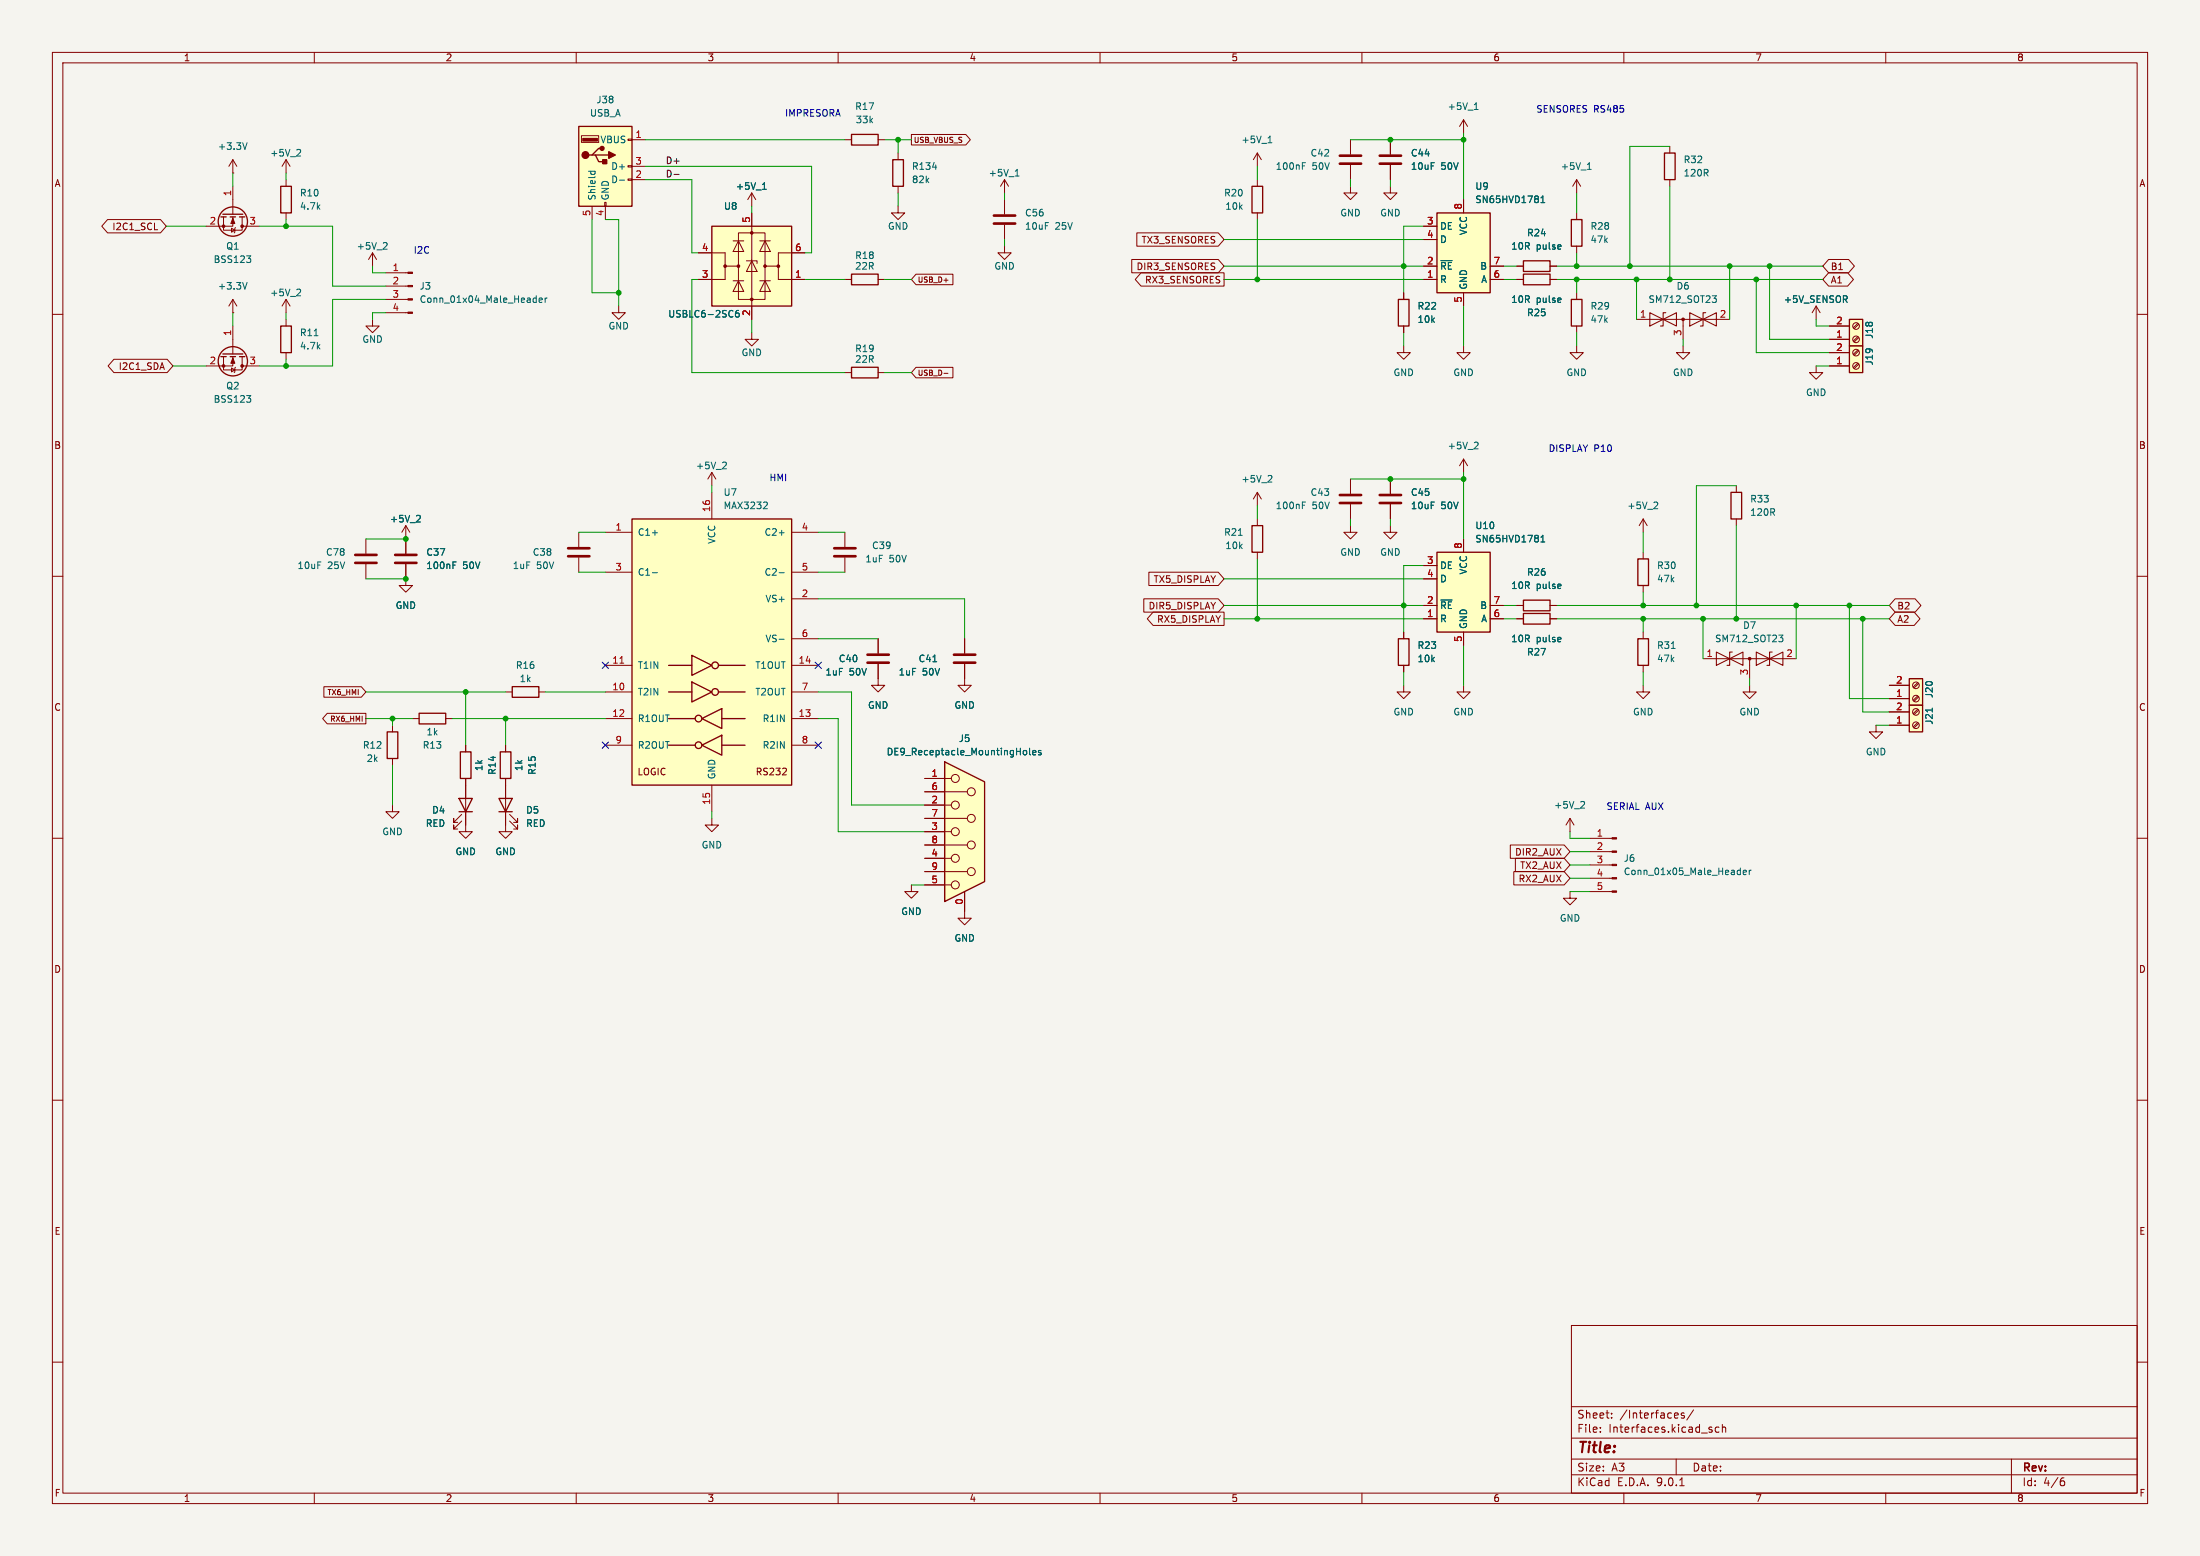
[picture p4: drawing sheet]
<svg xmlns="http://www.w3.org/2000/svg" width="420mm" height="297mm" viewBox="0 0 420 297" stroke-linecap="round" stroke-linejoin="round" font-family="sans-serif">
<path d="M0 0h420v297h-420z" fill="#f5f4ef" stroke="#f5f4ef" stroke-width=".19"/>
<g fill="none" stroke="#840000" stroke-width=".19">
<path d="M10 10h400v277h-400zM12 12h396v273h-396zM60 10v2M110 10v2M160 10v2M210 10v2M260 10v2M310 10v2M360 10v2M268 55.9v1.3M10 60h2M268 62.2v1.3"/>
<path d="M279.4 66v1.3h1.3l-1.3 1.3-1.3-1.3h1.3M408 60h2M10 110h2M408 110h2M10 160h2M408 160h2M10 210h2M408 210h2M300 253h108v32h-108zM10 260h2M300 278.5h108M300 274.5h108"/>
<path d="M300 268.5h108M305.5 273.2v.2M305.5 272.5v.1M307.7 270.5v.2M307.7 269.8v.1M320 278.5v3M320.3 269.8l.1 .2-.7 .2M321.5 269.8l-.3-.1-.3 .2 .1 .2 .5 .2v.3h-.6M323.3 269.1l-1.3 1.9M326.7 272.9l.2 .2-.2 .3M326.7 272.4l.1 .1M328.2 272.5l-.5-.1-.3 .3 .2 .6h.6"/>
<path d="M328.8 272.5l.2-.1 .4 .1v.9M328.8 271.9v1.5M384 278.5v6.5M408 260h2M60 285v2M110 285v2M160 285v2M210 285v2M260 285v2M300 281.5h108M310 285v2M320.7 283.6h.8"/>
<path d="M360 285v2M393.6 282.7h.4l.2 .2-.1 .5-.5 .2M394 282.1l-.4 .1"/>
</g>
<path d="M267 57.2h2v5h-2z" fill="none" stroke="#840000" stroke-width=".25"/>
<path d="M274.3 40.6h10.2v15.3h-10.2z" fill="#ffffc2"/>
<path d="M274.3 40.6h10.2v15.3h-10.2zM162.6 70.1h5v2h-5zM95.2 152.4h2.6l-1.3 2.5zM95.2 154.9h2.6M95.5 143.5h2v5.1h-2z" fill="none" stroke="#840000" stroke-width=".25"/>
<g fill="none" stroke="#840000" stroke-width=".19">
<path d="M279.4 38.1v2.5M118.1 58.4v1.3h1.3l-1.3 1.3-1.3-1.3h1.3M271.8 43.2h2.5M271.8 45.7h2.5M271.8 50.8h2.5M271.8 53.3h2.5M279.4 55.9v2.5M284.5 50.8h2.5M284.5 53.3h2.5M346.7 58.4l-.8 1.3M346.7 58.4l.8 1.3M346.7 58.4v2.6"/>
<path d="M143.5 63.5v1.3h1.3l-1.3 1.2-1.3-1.2h1.3M161.3 71.1h1.3M167.6 71.1h1.3M135.9 90.2l-.8 1.2M135.9 90.2l.8 1.2M135.9 90.2v2.5M69.8 102.9v2.8M69.8 107.7v2.8M325.1 125.7h17.8M334 125.7v3.8M96.5 142.2v1.3M96.5 148.6v8.9"/>
<path d="M97.3 156.7l1.5 1.5v-.7v.7h-.8M97.3 155.4l1.5 1.6v-.8v.8h-.8M135.9 156.2v1.3h1.3l-1.3 1.3-1.3-1.3h1.3"/>
</g>
<path d="M294.2 38.7h.7M294.2 37.8l.3-.4v1.3M275.1 49.8h2.1M138.4 88.2l.3 .3-.1 .3-.7 .7h.8M339.6 121.2h.8l-.5 .5 .4 .1 .1 .5-.3 .2h-.3" fill="none" stroke="#006464" stroke-width=".19"/>
<path d="M67.8 105.9h4.1M67.8 107.4h4.1" fill="none" stroke="#840000" stroke-width=".51"/>
<path d="M327.7 124.5v2.5l5-2.5v2.5zM330.7 124.5h-.5v2.5h-.5M335.3 124.5l5.1 2.5v-2.5l-5.1 2.5zM338.3 124.5h-.5v2.5h-.5" fill="none" stroke="#840000" stroke-width=".2"/>
<circle cx="334" cy="125.7" r=".25" fill="#840000" stroke="#840000" stroke-width=".19"/>
<path d="M120.6 99.1h30.5v50.8h-30.5z" fill="#ffffc2"/>
<g fill="none" stroke="#840000" stroke-width=".25">
<path d="M239 35.6h2v5h-2zM317.8 29.2h2v5.1h-2zM42.2 41.4h1M42.5 40.9h3.9M43.9 41.4h1.1M45.7 41.4h1M42.2 68.1h1M42.5 67.6h3.9M43.9 68.1h1.1M45.7 68.1h1M120.6 99.1h30.5v50.8h-30.5zM330.5 94h2v5.1h-2z"/>
<path d="M127.6 127h4.5M127.6 132.1h4.5M127.6 137.2h5.1M132.1 125.1l3.8 1.9-3.8 1.9zM132.1 130.2l3.8 1.9-3.8 1.9zM134 137.2l3.8-1.9v3.8zM137.2 127h5M137.2 132.1h5M137.8 137.2h4.4M127.6 142.2h5.1M134 142.2l3.8-1.9v3.8zM137.8 142.2h4.4"/>
<circle cx="44.4" cy="42.3" r="2.79"/>
<circle cx="44.4" cy="69" r="2.79"/>
<circle cx="133.3" cy="137.2" r=".63"/>
<circle cx="136.5" cy="127" r=".63"/>
<circle cx="136.5" cy="132.1" r=".63"/>
<circle cx="133.3" cy="142.2" r=".63"/>
</g>
<g fill="none" stroke="#840000" stroke-width=".19">
<path d="M44.4 35.6v5.3M240 29.2l-.7 1.3M240 29.2l.8 1.3M240 29.2v2.6M240 34.3v1.3M257.8 35.6v1.2h1.3l-1.3 1.3-1.3-1.3h1.3M257.8 26.7v2.8M257.8 31.5v2.8M265.4 35.6v1.2h1.3l-1.3 1.3-1.2-1.3h1.2M318.8 27.9v1.3M318.8 34.3v1.3M42.7 41.4v2.5h3.5v-2.5"/>
<path d="M44.2 43.6l.6 .3-.6 .4zM44.4 41.4v1.8h-5M45 43.4l-.3 1.1M46.2 43.2h3.3M73.7 52.1h4.2M73.7 54.6h4.2M73.7 57.2h4.2M73.7 59.7h4.2M240 40.6v1.3M42.7 68.1v2.5h3.5v-2.5M44.2 70.2l.6 .4-.6 .4zM44.4 68.1v1.8h-5"/>
<path d="M44.4 62.2v5.4M45 70.1l-.3 1M46.2 69.9h3.3M135.9 94v5.1M331.5 92.7v1.3M331.5 99.1v1.2M115.6 101.6h5M115.6 109.2h5M151.1 101.6h5.1M151.1 109.2h5.1M151.1 114.3h5.1M115.6 127h5"/>
<path d="M115.6 132.1h5M115.6 137.2h5M151.1 127h5.1M151.1 132.1h5.1M151.1 137.2h5.1M151.1 121.9h5.1M167.6 129.5v1.3h1.3l-1.3 1.3-1.2-1.3h1.2M184.1 126.7v4.1h1.3l-1.3 1.3-1.2-1.3h1.2M184.1 121.9v2.8M115.6 142.2h5M135.9 149.9v5M149.3 147.9h.8"/>
<path d="M150.1 146.8v.4M151.1 142.2h5.1M174 168.9v1.3h1.3l-1.3 1.3-1.3-1.3h1.3"/>
</g>
<g fill="none" stroke="#006464" stroke-width=".19">
<path d="M242.1 27.2h.7M242.3 26.2l.1-.2v1.2M248.6 31.7h.5M248.6 31.1h.6M47.1 48.8h.8l-.5 .5M47.6 49.3l.3 .3v.3l-.3 .2M102.3 56.9h.1M102.4 56.5v1.2M102.4 57.7h-.1M102.9 57.3l.6-.1v-.3h-.4l-.2 .2 .1 .6h.5M104.1 56.9v.8M104.4 56.9l-.3 .2"/>
<path d="M47.1 75.5h.8l-.5 .5M47.6 76l.3 .2v.3l-.3 .3M146.2 95.8l.3 .3-.1 .3-.7 .7h.8M124.5 101.7h1M124.5 109.3h1M148.7 101.7h1M148.7 109.3h1M148.7 122h1M178.1 126.3h.7"/>
</g>
<path d="M118.4 126.6h.7" fill="none" stroke="#a90000" stroke-width=".19"/>
<g fill="#840000" stroke="#840000" stroke-width=".19">
<path d="M44.4 68.3l.4 1h-.7z"/>
<path d="M44.4 41.7l.4 1h-.7z"/>
<path d="M77.9 51.9h.8v.3h-.8z"/>
<path d="M77.9 54.5h.8v.2h-.8z"/>
<path d="M77.9 57h.8v.3h-.8z"/>
<path d="M77.9 59.6h.8v.2h-.8z"/>
<circle cx="46.2" cy="69.8" r=".25"/>
<circle cx="42.7" cy="69.8" r=".25"/>
<circle cx="46.2" cy="43.2" r=".25"/>
<circle cx="42.7" cy="43.2" r=".25"/>
</g>
<path d="M255.8 29.7h4M255.8 31.2h4M182.1 125h4.1M182.1 126.5h4.1" fill="none" stroke="#840000" stroke-width=".51"/>
<path d="M180.3 145.4l7.7 3.8v19.1l-7.7 3.8z" fill="#ffffc2"/>
<path d="M300 41.9h2v5.1h-2zM312.7 106.7h2v5.1h-2zM312.7 121.9h2v5.1h-2zM87.9 143.5h2v5.1h-2zM180.3 145.4l7.7 3.8v19.1l-7.7 3.8z" fill="none" stroke="#840000" stroke-width=".25"/>
<g fill="none" stroke="#840000" stroke-width=".19">
<path d="M44.4 33h.1M44.4 30.5l-.7 1.3M44.4 30.5l.8 1.3M44.4 30.5v2.5M301 34.3l-.8 1.3M301 34.3l.8 1.3M301 34.3v2.5M71.1 48.3l-.7 1.2M71.1 48.3l.8 1.2M71.1 48.3v2.5M301 40.6v1.3M301 47v1.3"/>
<path d="M71.1 61v1.2h1.3l-1.3 1.3-1.3-1.3h1.3M279.4 87.6l-.8 1.3M279.4 87.6l.8 1.3M279.4 87.6v2.6M313.7 99.1v2.5M313.7 99.1l-.8 1.2M313.7 99.1l.8 1.2M161.3 101.6v2.8M161.3 106.4v2.8M313.7 105.4v1.3M313.7 111.8v1.2M167.6 121.9v2.8"/>
<path d="M167.6 126.7v2.8M313.7 130.8v1.3h1.3l-1.3 1.3-1.3-1.3h1.3M313.7 120.7v1.2M313.7 127v1.3M358.1 138.4v1.3h1.3l-1.3 1.3-1.2-1.3h1.2M74.9 153.7v1.2h1.3l-1.3 1.3-1.2-1.3h1.2M88.9 157.5v1.3h1.3l-1.3 1.2-1.3-1.2h1.3M88.9 142.2v1.3M88.9 148.6v1.3M96.5 157.5v1.3h1.3l-1.3 1.2-1.3-1.2h1.3M176.5 148.6h5.1M176.5 151.1h8.2"/>
<path d="M176.5 153.7h5.1M176.5 156.2h8.2M176.5 158.8h5.1M176.5 161.3h8.2M176.5 163.8h5.1M176.5 166.4h8.2M176.5 168.9h5.1M184.1 170.2v5.1h1.3l-1.3 1.2-1.2-1.2h1.2"/>
<circle cx="182.4" cy="158.7" r=".76"/>
<circle cx="182.4" cy="148.6" r=".76"/>
<circle cx="182.4" cy="153.7" r=".76"/>
<circle cx="185.4" cy="156.2" r=".76"/>
<circle cx="185.4" cy="151.1" r=".76"/>
<circle cx="182.4" cy="163.8" r=".76"/>
<circle cx="182.4" cy="168.9" r=".76"/>
<circle cx="185.4" cy="166.4" r=".76"/>
<circle cx="185.4" cy="161.3" r=".76"/>
</g>
<path d="M47.2 27.2l-.5 1.3M303 32.3h.8M303.3 31.2l.1-.1v1.2M73.7 46.3l.2 .2-.1 .3-.7 .8h.8M281.9 84.4l.3 .2-.1 .3-.7 .8h.8M316.2 95.8l.3 .3-.1 .3-.7 .7h.8M319.1 123.8h.7M195.8 143.2l.2 .3v.3l-.2 .3M196.5 142.8v1.1l.2 .2M197.2 143.7l.6-.2-.1-.2-.4-.1-.1 .2v.6h.5M198.7 143.3l-.3-.1-.2 .2 .1 .2 .4 .1v.3h-.5" fill="none" stroke="#006464" stroke-width=".19"/>
<path d="M159.3 104.6h4M159.3 106.2h4M165.6 125h4.1M165.6 126.5h4.1" fill="none" stroke="#840000" stroke-width=".51"/>
<path d="M364.5 129.5h2.5v5.1h-2.5z" fill="#ffffc2"/>
<path d="M364.5 129.5h2.5v5.1h-2.5z" fill="none" stroke="#840000" stroke-width=".25"/>
<g fill="none" stroke="#840000" stroke-width=".19">
<path d="M360.7 133.4h3.8M360.7 130.8h3.8M366.1 132.8l-.9 .9M366.1 130.3l-.9 .8M366.3 133l-.9 .9M366.3 130.5l-.9 .8"/>
<circle cx="365.8" cy="130.8" r=".63"/>
<circle cx="365.8" cy="133.3" r=".63"/>
</g>
<path d="M364.5 134.6h2.5v5.1h-2.5z" fill="#ffffc2"/>
<path d="M53.6 35.6h2v5h-2zM290.8 49.8h5.1v2h-5.1zM290.8 52.3h5.1v2.1h-5.1zM53.6 62.2h2v5.1h-2zM364.5 134.6h2.5v5.1h-2.5z" fill="none" stroke="#840000" stroke-width=".25"/>
<g fill="none" stroke="#840000" stroke-width=".19">
<path d="M54.6 30.5l-.8 1.3M54.6 30.5l.8 1.3M54.6 30.5v2.5M54.6 34.3v1.3M265.4 26.7v2.8M265.4 31.5v2.8M279.4 22.9l-.8 1.2M279.4 22.9l.8 1.2M279.4 22.9v2.5M44.4 59.7h.1M44.4 57.2l-.7 1.2M44.4 57.2l.8 1.2"/>
<path d="M44.4 57.2v2.5M54.6 40.6v1.3M54.6 57.2v2.5M54.6 57.2l-.8 1.2M54.6 57.2l.8 1.2M289.6 50.8h1.2M289.6 53.3h1.2M295.9 50.8h1.3M295.9 53.3h1.3M54.6 61v1.2M54.6 67.3v1.3M268 66v1.3h1.2l-1.2 1.3-1.3-1.3h1.3"/>
<path d="M312.4 61h17.8M321.3 66v1.3h1.3l-1.3 1.3-1.3-1.3h1.3M321.3 61v3.8M77.5 100.3l-.8 1.3M77.5 100.3l.7 1.3M77.5 100.3v2.6M334 130.8v1.3h1.3l-1.3 1.3-1.3-1.3h1.3M360.7 138.4h3.8M360.7 135.9h3.8M366.1 137.9l-.9 .9M366.1 135.4l-.9 .8M366.3 138.1l-.9 .8"/>
<path d="M366.3 135.6l-.9 .8M303.5 160h4.2M303.5 162.6h4.2M303.5 165.1h4.2M303.5 167.6h4.2M303.5 170.2h4.2"/>
<circle cx="365.8" cy="138.4" r=".63"/>
<circle cx="365.8" cy="135.9" r=".63"/>
</g>
<g fill="none" stroke="#006464" stroke-width=".19">
<path d="M281.7 19.8l.1-.2v1.3M57.1 28.5l.3 .3-.1 .3-.7 .7h.8M281.5 20.9h.7M47.2 53.9l-.5 1.3M57.1 55.2l.3 .2-.1 .3-.7 .8h.8M326.9 56.5h.8l-.5 .4 .4 .2 .1 .4-.3 .2h-.3M60 64.1h.7M80 98.4l.3 .2-.1 .3-.7 .7h.8M368.9 135.2v.7M332.1 166.1l.1 .1M332.2 165.7v1.2M332.2 166.9h-.1"/>
<path d="M332.8 166.5l.6-.1-.1-.2-.3-.1-.2 .2 .1 .6h.4M333.9 166.1v.8M334.3 166.1l-.4 .2"/>
</g>
<g fill="#840000" stroke="#840000" stroke-width=".19">
<path d="M307.7 159.9h.9v.2h-.9z"/>
<path d="M307.7 162.4h.9v.3h-.9z"/>
<path d="M307.7 165h.9v.2h-.9z"/>
<path d="M307.7 167.5h.9v.3h-.9z"/>
<path d="M307.7 170.1h.9v.2h-.9z"/>
<circle cx="321.3" cy="61" r=".25"/>
</g>
<path d="M263.4 29.7h4.1M263.4 31.2h4.1" fill="none" stroke="#840000" stroke-width=".51"/>
<path d="M315 59.7v2.5l5-2.5v2.5zM318 59.7h-.5v2.5h-.5M322.6 59.7l5.1 2.5v-2.5l-5.1 2.5zM325.6 59.7h-.5v2.5h-.5" fill="none" stroke="#840000" stroke-width=".2"/>
<path d="M353.1 61h2.5v5h-2.5z" fill="#ffffc2"/>
<path d="M353.1 61h2.5v5h-2.5z" fill="none" stroke="#840000" stroke-width=".25"/>
<g fill="none" stroke="#840000" stroke-width=".19">
<path d="M349.2 64.8h3.9M349.2 62.2h3.9M354.7 64.3l-.9 .8M354.7 61.7l-.9 .9M354.8 64.4l-.8 .9M354.8 61.9l-.8 .8"/>
<circle cx="354.3" cy="62.2" r=".63"/>
<circle cx="354.3" cy="64.8" r=".63"/>
</g>
<path d="M353.1 66h2.5v5.1h-2.5z" fill="#ffffc2"/>
<path d="M300 57.2h2v5h-2zM353.1 66h2.5v5.1h-2.5zM290.8 114.6h5.1v2h-5.1zM290.8 117.1h5.1v2h-5.1z" fill="none" stroke="#840000" stroke-width=".25"/>
<g fill="none" stroke="#840000" stroke-width=".19">
<path d="M301 55.9v1.3M301 66v1.3h1.3l-1.3 1.3-1.3-1.3h1.3M301 62.2v1.3M346.7 69.9v1.2h1.3l-1.3 1.3-1.3-1.3h1.3M349.2 69.9h3.9M349.2 67.3h3.9M354.7 69.3l-.9 .9M354.7 66.8l-.9 .8M354.8 69.5l-.8 .9M354.8 67l-.8 .8M265.4 91.4v2.8M265.4 96.3v2.8"/>
<path d="M289.6 115.6h1.2M289.6 118.1h1.2M295.9 115.6h1.3M295.9 118.1h1.3"/>
<circle cx="354.3" cy="69.8" r=".63"/>
<circle cx="354.3" cy="67.3" r=".63"/>
</g>
<path d="M263.4 94.5h4.1M263.4 96h4.1" fill="none" stroke="#840000" stroke-width=".51"/>
<path d="M274.3 105.4h10.2v15.3h-10.2z" fill="#ffffc2"/>
<path d="M239 100.3h2v5.1h-2zM274.3 105.4h10.2v15.3h-10.2zM267 121.9h2v5.1h-2zM87.6 152.4h2.6l-1.3 2.5zM87.6 154.9h2.6" fill="none" stroke="#840000" stroke-width=".25"/>
<g fill="none" stroke="#840000" stroke-width=".19">
<path d="M240 94v2.5M240 99.1v1.2M240 94l-.7 1.3M240 94l.8 1.3M257.8 91.4v2.8M257.8 96.3v2.8M240 105.4v1.3M257.8 100.3v1.3h1.3l-1.3 1.3-1.3-1.3h1.3M265.4 100.3v1.3h1.3l-1.3 1.3-1.2-1.3h1.2M271.8 108h2.5M271.8 110.5h2.5M271.8 115.6h2.5"/>
<path d="M271.8 118.1h2.5M279.4 102.9v2.5M284.5 115.6h2.5M284.5 118.1h2.5M268 130.8v1.3h1.2l-1.2 1.3-1.3-1.3h1.3M268 120.7v1.2M268 127v1.3M279.4 130.8v1.3h1.3l-1.3 1.3-1.3-1.3h1.3M279.4 120.7v2.5M88.1 156.7l-1.5 1.5v-.7v.7h.8M88.1 155.4l-1.5 1.6v-.8v.8h.8M88.9 149.9v7.6"/>
<path d="M299.7 156.2l-.7 1.3M299.7 156.2l.8 1.3M299.7 156.2v2.6M299.7 170.2v1.3h1.3l-1.3 1.2-1.3-1.2h1.3"/>
</g>
<path d="M242.6 90.7l.2 .3v.3l-.8 .7h.8M248.6 96.4h.5M248.6 95.8h.6M236.4 102.2h.7M275.1 114.5h2.1M294.2 103.4h.7M294.2 102.5l.3-.3v1.2M302.3 153l.2 .2-.1 .3-.7 .7h.8" fill="none" stroke="#006464" stroke-width=".19"/>
<path d="M255.8 94.5h4M255.8 96h4" fill="none" stroke="#840000" stroke-width=".51"/>
<path d="M110.5 24.1h10.1v15.3h-10.1z" fill="#ffffc2"/>
<path d="M110.5 24.1h10.1v15.3h-10.1zM113 29.6h.7l.6 1.3h1.3M113.7 29.6h2.5M114.9 28.3h-.6l-1.3 1.3h-.6M162.6 25.7h5v2h-5zM170.4 30.5h2.1v5.1h-2.1zM162.6 52.3h5v2.1h-5z" fill="none" stroke="#840000" stroke-width=".25"/>
<g fill="#840000" stroke="#840000" stroke-width=".25">
<path d="M115.1 30.5h.7v.7h-.7z"/>
<path d="M116.2 29l1.3 .6-1.3 .6z"/>
<circle cx="111.8" cy="29.6" r=".63"/>
<circle cx="114.9" cy="28.3" r=".38"/>
</g>
<path d="M111.3 26.4h2.7v.5h-2.7z" fill="#840000" stroke="#840000" stroke-width=".19"/>
<g fill="none" stroke="#840000" stroke-width=".19">
<path d="M111 25.9h3.3v1.3h-3.3zM113 39.4v2.5M115.4 38.6h.3v.8h-.3zM115.6 39.4v2.5M119.9 26.5h.7v.3h-.7zM119.9 31.6h.7v.3h-.7zM119.9 34.2h.7v.2h-.7zM120.6 26.7h2.6M120.6 31.8h2.6M120.6 34.3h2.6M143.5 36.8l-.8 1.3M143.5 36.8l.8 1.3"/>
<path d="M143.5 36.8v2.6M161.3 26.7h1.3M167.6 26.7h1.3M171.4 39.4v1.2h1.3l-1.3 1.3-1.2-1.3h1.2M171.4 29.2v1.3M171.4 35.6v1.2M191.8 34.3v2.5M191.8 38.1v2.8M191.8 34.3l-.8 1.3M191.8 34.3l.7 1.3M161.3 53.3h1.3M167.6 53.3h1.3"/>
<path d="M191.8 47v1.3h1.2l-1.2 1.2-1.3-1.2h1.3M191.8 42.9v2.8"/>
</g>
<path d="M112.3 32.7h1.3M112.8 32.7v.4M113.5 32.7l.1 .4M118.3 34.4h.9M145.6 36.1h.7M145.8 35.1l.1-.2v1.2M178 31.9h.8M193.8 33.6h.8M194.1 32.5l.1-.2v1.3" fill="none" stroke="#006464" stroke-width=".19"/>
<path d="M189.7 41.1h4.1M189.7 42.7h4.1" fill="none" stroke="#840000" stroke-width=".51"/>
<path d="M135.9 43.2h15.2v15.2h-15.2z" fill="#ffffc2"/>
<path d="M135.9 43.2h15.2v15.2h-15.2zM73.9 139.7h2v5.1h-2zM80 136.1h5.1v2.1h-5.1zM97.8 131.1h5.1v2h-5.1z" fill="none" stroke="#840000" stroke-width=".25"/>
<g fill="none" stroke="#840000" stroke-width=".19">
<path d="M174 25.7h10.4l.8 1-.8 1h-10.4zM265.4 26.7v2.8M265.4 31.5v2.8M279.4 38.1v2.5M20.5 41.9h10.1l1.1 1.3-1.1 1.3h-10.1l-1.1-1.3zM29.5 43.9h.6M133.3 48.3h5.1v2.5h2.6M138.4 50.8v2.5h-5.1M140 46h2M140 53.6h2M141 44.5h5v12.7h-5zM141 46l1 2h-2z"/>
<path d="M141 53.6l1 2h-2zM142.5 49.8h2v.5M143.5 49.8l1 2h-2zM143.5 40.6v20.4M145 46h2.1M145 53.6h2.1M146 46l1.1 2h-2.1zM146 53.6l1.1 2h-2.1zM148.6 50.8v2.5h5.1M153.7 48.3h-5.1v2.5h-2.6M174.9 52.3h7v2h-7l-.9-1zM216.1 49.5h16.5l1.1 1.3-1.1 1.3h-16.5z"/>
<path d="M217 44.4h15.6l1.1 1.3-1.1 1.3h-15.6zM217.8 52.1h15.9v2.5h-15.9l-1.1-1.3zM268 55.9v1.3M271.8 53.3h2.5M271.8 43.2h2.5M271.8 45.7h2.5M271.8 50.8h2.5M279.4 55.9v2.5M284.5 53.3h2.5M284.5 50.8h2.5M289.6 53.3h1.2M289.6 50.8h1.2"/>
<path d="M295.9 53.3h1.3M295.9 50.8h1.3M349.1 49.5h3.8l1.1 1.3-1.1 1.3h-3.8l-1.1-1.3zM349.1 52.1h3.6l1.1 1.2-1.1 1.3h-3.6l-1.1-1.3zM21.7 68.6h10.2l1.1 1.3-1.1 1.2h-10.2l-1.1-1.2zM174.9 70.1h7v2h-7l-.9-1zM180.2 71.3h.8M268 62.2v1.3M349.2 64.8h3.9M349.2 62.2h3.9M349.2 69.9h3.9M349.2 67.3h3.9"/>
<path d="M265.4 91.4v2.8M265.4 96.3v2.8M77.5 107.7v4.1h1.2l-1.2 1.2-1.3-1.2h1.3M77.5 102.9v2.8M110.5 101.6v2.8M110.5 106.4v2.8M218.4 114.3h14.2l1.1 1.3-1.1 1.2h-14.2zM219.3 109.2h13.3l1.1 1.3-1.1 1.3h-13.3zM220.1 116.8h13.6v2.6h-13.6l-1.1-1.3zM271.8 115.6h2.5M271.8 118.1h2.5M271.8 108h2.5"/>
<path d="M271.8 110.5h2.5M279.4 102.9v2.5M284.5 115.6h2.5M284.5 118.1h2.5M289.6 115.6h1.2M289.6 118.1h1.2M295.9 115.6h1.3M295.9 118.1h1.3M361.8 114.3h3.8l1.1 1.3-1.1 1.2h-3.8l-1.1-1.2zM361.8 116.8h3.6l1.1 1.3-1.1 1.3h-3.6l-1.1-1.3zM61.8 131.1h7.2l.8 1-.8 1h-7.2zM62.5 136.2h7.3v2h-7.3l-.9-1z"/>
<path d="M74.9 138.4v1.3M78.7 137.2h1.3M85.1 137.2h1.3M96.5 132.1h1.3M102.9 132.1h1.2M167.6 121.9v2.8M167.6 126.7v2.8M184.1 121.9v2.8M184.1 126.7v2.8M268 120.7v1.2M268 127v1.3M279.4 120.7v2.5"/>
<path d="M360.7 133.4h3.8M360.7 130.8h3.8M360.7 138.4h3.8M360.7 135.9h3.8M74.9 144.8v1.3M88.9 142.2v1.3M88.9 148.6v3.8M88.9 154.9v2.6M96.5 142.2v1.3M96.5 148.6v3.8M96.5 154.9v2.6M176.5 148.6h3.8"/>
<path d="M176.5 151.1h3.8M176.5 153.7h3.8M176.5 156.2h3.8M176.5 158.8h3.8M176.5 161.3h3.8M176.5 163.8h3.8M176.5 166.4h3.8M176.5 168.9h3.8M184.1 170.2v3.8M288.3 161.3h10.3l1.1 1.3-1.1 1.2h-10.3zM289 166.4h9.6l1.1 1.2-1.1 1.3h-9.6zM289.3 163.8h9.3l1.1 1.3-1.1 1.3h-9.3z"/>
</g>
<g fill="#840000" stroke="#840000" stroke-width=".19">
<circle cx="148.6" cy="50.8" r=".25"/>
<circle cx="146" cy="50.8" r=".25"/>
<circle cx="143.5" cy="44.4" r=".25"/>
<circle cx="143.5" cy="57.1" r=".25"/>
<circle cx="141" cy="50.8" r=".25"/>
<circle cx="138.4" cy="50.8" r=".25"/>
</g>
<g fill="none" stroke="#006464" stroke-width=".19">
<path d="M145.6 36.1h.7M145.8 35.1l.1-.2v1.2M294.2 38.7h.7M294.2 37.8l.3-.4v1.3M141 59.3h-.4a.86 .86 0 0 0 0 1.2l.5-.1v-.4l-.2-.3-.4 .1-.1 .2M275.1 49.8h2.1M80 98.4l.3 .2-.1 .3-.7 .7h.8M86.5 107.9h.4M86.5 107.3h.6M275.1 114.5h2.1M294.2 102.5l.3-.3v1.2M294.2 103.4h.7"/>
<path d="M178.1 126.3h.7M368.9 135.2v.7M195.8 143.2l.2 .3v.3l-.2 .3M196.5 142.8v1.1l.2 .2M197.2 143.7l.6-.2-.1-.2-.4-.1-.1 .2v.6h.5M198.7 143.3l-.3-.1-.2 .2 .1 .2 .4 .1v.3h-.5"/>
</g>
<path d="M75.4 105.9h4.1M75.4 107.4h4.1M108.5 104.6h4M108.5 106.2h4" fill="none" stroke="#840000" stroke-width=".51"/>
<path d="M128.7 33.3h.9" fill="none" stroke="#0f0f0f" stroke-width=".19"/>
<g fill="none" stroke="#009600" stroke-width=".19">
<path d="M44.4 33v2.6M54.6 33v1.3M123.2 26.7h38.1M123.2 34.3h8.9v14h1.2M123.2 31.8h31.7v16.5h-1.2M143.5 39.4v1.2M168.9 26.7h5.1M171.4 26.7v2.5M171.4 36.8v2.6M191.8 36.8v1.3M240 31.8v2.5M257.8 34.3v1.3"/>
<path d="M257.8 26.7h21.6M265.4 34.3v1.3M279.4 25.4v12.7M301 36.8v3.8M318.8 27.9h-7.7v22.9M318.8 35.6v17.7M31.7 43.2h7.7M44.4 59.7v2.5M49.5 43.2h14v11.4h10.2M54.6 41.9v1.3M54.6 59.7v1.3M71.1 50.8v1.3h2.6"/>
<path d="M73.7 59.7h-2.6v1.3M73.7 57.2h-10.2v12.7h-14M113 41.9v14h5.1M115.6 41.9h2.5v16.5M133.3 53.3h-1.2v17.8h29.2M153.7 53.3h7.6M168.9 53.3h5.1M191.8 45.7v1.3M233.7 53.3h38.1M233.7 50.8h38.1M233.7 45.7h38.1M240 41.9v11.4"/>
<path d="M271.8 43.2h-3.8v12.7M279.4 58.4v7.6M287 53.3h2.6M287 50.8h2.6M297.2 53.3h50.8M297.2 50.8h50.8M301 48.3v2.5M301 53.3v2.6M312.4 53.3v7.7M330.2 50.8v10.2M335.3 53.3v14h13.9M337.8 50.8v14h11.4"/>
<path d="M33 69.9h6.4M54.6 68.6v1.3M143.5 61v2.5M168.9 71.1h5.1M268 63.5v2.5M301 63.5v2.5M321.3 64.8v1.2M346.7 69.9h2.5M346.7 61v1.2h2.5M135.9 92.7v1.3M240 96.5v2.6M257.8 91.4h21.6"/>
<path d="M257.8 99.1v1.2M265.4 99.1v1.2M279.4 90.2v12.7M331.5 92.7h-7.7v22.9M69.8 102.9h7.7M69.8 110.5h7.7M110.5 101.6h5.1M110.5 109.2h5.1M156.2 101.6h5.1M156.2 114.3h27.9v7.6M156.2 109.2h5.1M233.7 118.1h38.1"/>
<path d="M233.7 115.6h38.1M233.7 110.5h38.1M240 106.7v11.4M271.8 108h-3.8v12.7M287 118.1h2.6M287 115.6h2.6M297.2 118.1h63.5M297.2 115.6h63.5M313.7 101.6v3.8M313.7 113v2.6M313.7 118.1v2.6M325.1 118.1v7.6"/>
<path d="M331.5 100.3v17.8M342.9 115.6v10.1M353.1 115.6v17.8h7.6M355.6 118.1v17.8h5.1M69.8 137.2h8.9M69.8 132.1h26.7M74.9 137.2v1.2M86.4 137.2h29.2M88.9 132.1v10.1M96.5 137.2v5M104.1 132.1h11.5M156.2 132.1h6.4v21.6h13.9"/>
<path d="M156.2 137.2h3.8v21.6h16.5M156.2 121.9h11.4M268 128.3v2.5M279.4 123.2v7.6M313.7 128.3v2.5M334 129.5v1.3M358.1 138.4h2.6M74.9 146.1v7.6M135.9 154.9v1.3M299.7 158.8v1.2h3.8M174 168.9h2.5M299.7 165.1h3.8"/>
<path d="M299.7 167.6h3.8M299.7 170.2h3.8M299.7 162.6h3.8"/>
</g>
<path d="M115 126.4l1.2 1.2M116.2 126.4l-1.2 1.2M155.6 126.4l1.2 1.2M156.8 126.4l-1.2 1.2M115 141.6l1.2 1.2M116.2 141.6l-1.2 1.2M155.6 141.6l1.2 1.2M156.8 141.6l-1.2 1.2" fill="none" stroke="#000084" stroke-width=".19"/>
<g fill="#009600" stroke="#009600" stroke-width=".19">
<circle cx="265.4" cy="91.4" r=".46"/>
<circle cx="279.4" cy="91.4" r=".46"/>
<circle cx="279.4" cy="26.7" r=".46"/>
<circle cx="265.4" cy="26.7" r=".46"/>
<circle cx="318.8" cy="53.3" r=".46"/>
<circle cx="268" cy="50.8" r=".46"/>
<circle cx="342.9" cy="115.6" r=".46"/>
<circle cx="353.1" cy="115.6" r=".46"/>
<circle cx="331.5" cy="118.1" r=".46"/>
<circle cx="325.1" cy="118.1" r=".46"/>
<circle cx="355.6" cy="118.1" r=".46"/>
<circle cx="323.8" cy="115.6" r=".46"/>
<circle cx="54.6" cy="69.9" r=".46"/>
<circle cx="77.5" cy="102.9" r=".46"/>
<circle cx="54.6" cy="43.2" r=".46"/>
<circle cx="311.1" cy="50.8" r=".46"/>
<circle cx="301" cy="53.3" r=".46"/>
<circle cx="301" cy="50.8" r=".46"/>
<circle cx="337.8" cy="50.8" r=".46"/>
<circle cx="330.2" cy="50.8" r=".46"/>
<circle cx="335.3" cy="53.3" r=".46"/>
<circle cx="312.4" cy="53.3" r=".46"/>
<circle cx="240" cy="118.1" r=".46"/>
<circle cx="268" cy="115.6" r=".46"/>
<circle cx="313.7" cy="115.6" r=".46"/>
<circle cx="313.7" cy="118.1" r=".46"/>
<circle cx="118.1" cy="55.9" r=".46"/>
<circle cx="240" cy="53.3" r=".46"/>
<circle cx="171.4" cy="26.7" r=".46"/>
<circle cx="88.9" cy="132.1" r=".46"/>
<circle cx="74.9" cy="137.2" r=".46"/>
<circle cx="96.5" cy="137.2" r=".46"/>
<circle cx="77.5" cy="110.5" r=".46"/>
</g>
<text font-size="2.8" fill="#840000" x="301" y="277.9">Title:</text>
<g font-size="2.1" fill="#840000">
<text x="301" y="273.7">File:</text>
<text x="301" y="271">Sheet:</text>
<text x="307.1" y="273.7">Interfaces.kicad_sch</text>
<text x="309.2" y="271">/Interfaces/</text>
<text x="301" y="281.1">Size:</text>
<text x="307.6" y="281.1">A3</text>
<text x="323" y="281.1">Date:</text>
<text x="386" y="281.3">Rev:</text>
<text x="301" y="283.9">KiCad</text>
<text x="308.7" y="283.9">E.D.A.</text>
<text x="316.3" y="283.9">9.0.1</text>
<text x="386" y="283.9">Id:</text>
<text x="390.1" y="283.9">4/6</text>
</g>
<g font-size="1.8" fill="#840000">
<text x="35" y="11.9">1</text>
<text x="85" y="11.9">2</text>
<text x="135" y="11.9">3</text>
<text x="185" y="11.9">4</text>
<text x="235" y="11.9">5</text>
<text x="285" y="11.9">6</text>
<text x="335" y="11.9">7</text>
<text x="385" y="11.9">8</text>
<text x="10.3" y="35.9">A</text>
<text x="408.3" y="35.9">A</text>
<text x="21.3" y="44.1">I2C1_SCL</text>
<text x="217.8" y="46.7">TX3_SENSORES</text>
<text x="216.9" y="51.8">DIR3_SENSORES</text>
<text x="349.4" y="51.8">B1</text>
<text x="218.5" y="54.3">RX3_SENSORES</text>
<text x="349.4" y="54.3">A1</text>
<text x="22.6" y="70.8">I2C1_SDA</text>
<text x="10.3" y="85.9">B</text>
<text x="408.2" y="85.9">B</text>
<text x="220.1" y="111.4">TX5_DISPLAY</text>
<text x="219.2" y="116.5">DIR5_DISPLAY</text>
<text x="220.8" y="119.1">RX5_DISPLAY</text>
<text x="362.1" y="116.5">B2</text>
<text x="362.1" y="119.1">A2</text>
<text x="10.3" y="135.9">C</text>
<text x="408.2" y="135.9">C</text>
<text x="121.6" y="148.2">LOGIC</text>
<text x="144.2" y="148.2">RS232</text>
<text x="289.1" y="163.5">DIR2_AUX</text>
<text x="290.1" y="166.1">TX2_AUX</text>
<text x="289.8" y="168.6">RX2_AUX</text>
<text x="10.3" y="185.9">D</text>
<text x="408.2" y="185.9">D</text>
<text x="10.3" y="235.9">E</text>
<text x="408.3" y="235.9">E</text>
<text x="10.3" y="285.9">F</text>
<text x="35" y="286.9">1</text>
<text x="85" y="286.9">2</text>
<text x="135" y="286.9">3</text>
<text x="185" y="286.9">4</text>
<text x="235" y="286.9">5</text>
<text x="285" y="286.9">6</text>
<text x="335" y="286.9">7</text>
<text x="385" y="286.9">8</text>
<text x="408.3" y="285.9">F</text>
</g>
<g font-size="1.8" fill="#006464">
<text x="112.5" y="22.5">USB_A</text>
<text x="113.8" y="19.9">J38</text>
<text x="163.2" y="21.2">R17</text>
<text x="163.3" y="23.7">33k</text>
<text x="276.3" y="21.2">+5V_1</text>
<text x="41.5" y="28.8">+3.3V</text>
<text x="114.5" y="27.5">VBUS</text>
<text x="236.9" y="27.5">+5V_1</text>
<text x="51.5" y="30.1">+5V_2</text>
<text x="116.6" y="32.6">D+</text>
<text x="116.6" y="35.2">D-</text>
<text x="174" y="32.6">R134</text>
<text x="174" y="35.2">82k</text>
<text x="188.6" y="33.9">+5V_1</text>
<text x="243.4" y="32.6">100nF</text>
<text x="250.1" y="30.1">C42</text>
<text x="250.5" y="32.6">50V</text>
<text x="269.2" y="30.1">C44</text>
<text x="269.2" y="32.6">10uF</text>
<text x="275.1" y="32.6">50V</text>
<text x="297.9" y="32.6">+5V_1</text>
<text x="321.3" y="33.9">120R</text>
<text x="321.3" y="31.3">R32</text>
<text x="57.2" y="40.2">4.7k</text>
<text x="57.2" y="37.7">R10</text>
<text x="113.9" y="38.4" transform="rotate(-90 113.9 38.4)">Shield</text>
<text x="116.4" y="38.4" transform="rotate(-90 116.4 38.4)">GND</text>
<text x="138.1" y="40.2">U8</text>
<text x="140.4" y="36.4">+5V_1</text>
<text x="195.6" y="41.5">C56</text>
<text x="233.6" y="37.7">R20</text>
<text x="233.8" y="40.2">10k</text>
<text x="255.8" y="41.5">GND</text>
<text x="263.4" y="41.5">GND</text>
<text x="281.6" y="39">SN65HVD1781</text>
<text x="281.6" y="36.4">U9</text>
<text x="43.1" y="47.9">Q1</text>
<text x="68" y="47.9">+5V_2</text>
<text x="169.4" y="44">GND</text>
<text x="195.6" y="44">10uF</text>
<text x="201.4" y="44">25V</text>
<text x="274.8" y="44">DE</text>
<text x="274.8" y="46.6">D</text>
<text x="280.3" y="45" transform="rotate(-90 280.3 45)">VCC</text>
<text x="288.4" y="47.9">10R</text>
<text x="291.4" y="45.3">R24</text>
<text x="293.3" y="47.9">pulse</text>
<text x="303.5" y="46.6">47k</text>
<text x="303.5" y="44">R28</text>
<text x="40.7" y="50.4">BSS123</text>
<text x="163.2" y="49.6">R18</text>
<text x="163.2" y="51.7">22R</text>
<text x="189.7" y="51.7">GND</text>
<text x="274.8" y="51.7">~{RE}</text>
<text x="282.5" y="51.7">B</text>
<text x="41.5" y="55.5">+3.3V</text>
<text x="51.5" y="56.7">+5V_2</text>
<text x="80" y="55.5">J3</text>
<text x="80" y="58">Conn_01x04_Male_Header</text>
<text x="270.5" y="59.3">R22</text>
<text x="274.8" y="54.2">R</text>
<text x="280.3" y="55.4" transform="rotate(-90 280.3 55.4)">GND</text>
<text x="282.7" y="54.2">A</text>
<text x="288.4" y="58">10R</text>
<text x="293.3" y="58">pulse</text>
<text x="303.5" y="59.3">R29</text>
<text x="314.6" y="58">SM712_SOT23</text>
<text x="320" y="55.5">D6</text>
<text x="340.4" y="58">+5V_SENSOR</text>
<text x="57.2" y="64.4">R11</text>
<text x="69.1" y="65.6">GND</text>
<text x="116.1" y="63.1">GND</text>
<text x="127.5" y="60.8">USBLC6-2SC6</text>
<text x="270.5" y="61.8">10k</text>
<text x="291.4" y="60.6">R25</text>
<text x="303.5" y="61.8">47k</text>
<text x="357.7" y="64.8" transform="rotate(-90 357.7 64.8)">J18</text>
<text x="57.2" y="66.9">4.7k</text>
<text x="141.5" y="68.2">GND</text>
<text x="163.2" y="67.4">R19</text>
<text x="163.2" y="69.4">22R</text>
<text x="265.9" y="72">GND</text>
<text x="277.4" y="72">GND</text>
<text x="299" y="72">GND</text>
<text x="319.3" y="72">GND</text>
<text x="357.7" y="69.8" transform="rotate(-90 357.7 69.8)">J19</text>
<text x="40.7" y="77.1">BSS123</text>
<text x="43.1" y="74.5">Q2</text>
<text x="344.7" y="75.8">GND</text>
<text x="132.8" y="89.8">+5V_2</text>
<text x="276.3" y="86">+5V_2</text>
<text x="138" y="94.8">U7</text>
<text x="236.9" y="92.3">+5V_2</text>
<text x="250.1" y="94.8">C43</text>
<text x="269.2" y="94.8">C45</text>
<text x="74.3" y="99.9">+5V_2</text>
<text x="138" y="97.4">MAX3232</text>
<text x="243.4" y="97.4">100nF</text>
<text x="250.5" y="97.4">50V</text>
<text x="269.2" y="97.4">10uF</text>
<text x="275.1" y="97.4">50V</text>
<text x="281.6" y="101.2">U10</text>
<text x="310.6" y="97.4">+5V_2</text>
<text x="334" y="98.7">120R</text>
<text x="334" y="96.1">R33</text>
<text x="62.1" y="106.3">C78</text>
<text x="81.3" y="106.3">C37</text>
<text x="101.6" y="106.3">C38</text>
<text x="121.7" y="102.5">C1+</text>
<text x="136.8" y="103.9" transform="rotate(-90 136.8 103.9)">VCC</text>
<text x="145.9" y="102.5">C2+</text>
<text x="165.1" y="107.5">1uF</text>
<text x="166.4" y="105">C39</text>
<text x="169.7" y="107.5">50V</text>
<text x="233.6" y="102.5">R21</text>
<text x="233.8" y="105">10k</text>
<text x="255.8" y="106.3">GND</text>
<text x="263.4" y="106.3">GND</text>
<text x="281.6" y="103.7">SN65HVD1781</text>
<text x="56.7" y="108.8">10uF</text>
<text x="62.5" y="108.8">25V</text>
<text x="81.3" y="108.8">100nF</text>
<text x="88.3" y="108.8">50V</text>
<text x="97.8" y="108.8">1uF</text>
<text x="102.4" y="108.8">50V</text>
<text x="121.7" y="110.1">C1-</text>
<text x="145.9" y="110.1">C2-</text>
<text x="274.8" y="108.8">DE</text>
<text x="274.8" y="111.4">D</text>
<text x="280.3" y="109.7" transform="rotate(-90 280.3 109.7)">VCC</text>
<text x="288.4" y="112.6">10R</text>
<text x="291.4" y="110.1">R26</text>
<text x="293.3" y="112.6">pulse</text>
<text x="316.2" y="111.4">47k</text>
<text x="316.2" y="108.8">R30</text>
<text x="75.4" y="116.4">GND</text>
<text x="146" y="115.2">VS+</text>
<text x="274.8" y="116.4">~{RE}</text>
<text x="274.8" y="119">R</text>
<text x="282.5" y="116.4">B</text>
<text x="282.7" y="119">A</text>
<text x="146" y="122.8">VS-</text>
<text x="270.5" y="124.1">R23</text>
<text x="280.3" y="120.1" transform="rotate(-90 280.3 120.1)">GND</text>
<text x="288.4" y="122.8">10R</text>
<text x="291.4" y="125.3">R27</text>
<text x="293.3" y="122.8">pulse</text>
<text x="316.2" y="124.1">R31</text>
<text x="327.3" y="122.8">SM712_SOT23</text>
<text x="332.7" y="120.2">D7</text>
<text x="98.4" y="127.9">R16</text>
<text x="99.1" y="130.4">1k</text>
<text x="121.7" y="127.9">T1IN</text>
<text x="144.1" y="127.9">T1OUT</text>
<text x="157.5" y="129.1">1uF</text>
<text x="160" y="126.6">C40</text>
<text x="162.1" y="129.1">50V</text>
<text x="171.5" y="129.1">1uF</text>
<text x="175.3" y="126.6">C41</text>
<text x="176.1" y="129.1">50V</text>
<text x="270.5" y="126.6">10k</text>
<text x="316.2" y="126.6">47k</text>
<text x="121.7" y="132.9">T2IN</text>
<text x="144.1" y="132.9">T2OUT</text>
<text x="165.6" y="135.5">GND</text>
<text x="182.1" y="135.5">GND</text>
<text x="265.9" y="136.8">GND</text>
<text x="277.4" y="136.8">GND</text>
<text x="311.7" y="136.8">GND</text>
<text x="332" y="136.8">GND</text>
<text x="369.2" y="133.3" transform="rotate(-90 369.2 133.3)">J20</text>
<text x="69.2" y="143.1">R12</text>
<text x="80.6" y="143.1">R13</text>
<text x="81.3" y="140.6">1k</text>
<text x="121.7" y="138">R1OUT</text>
<text x="121.7" y="143.1">R2OUT</text>
<text x="145.5" y="138">R1IN</text>
<text x="145.5" y="143.1">R2IN</text>
<text x="183" y="141.8">J5</text>
<text x="369.2" y="138.4" transform="rotate(-90 369.2 138.4)">J21</text>
<text x="69.9" y="145.6">2k</text>
<text x="92.3" y="147.3" transform="rotate(-90 92.3 147.3)">1k</text>
<text x="94.8" y="148" transform="rotate(-90 94.8 148)">R14</text>
<text x="99.9" y="147.3" transform="rotate(-90 99.9 147.3)">1k</text>
<text x="102.5" y="148" transform="rotate(-90 102.5 148)">R15</text>
<text x="136.8" y="148.8" transform="rotate(-90 136.8 148.8)">GND</text>
<text x="169.2" y="144.4">DE9_Receptacle_MountingHoles</text>
<text x="356.1" y="144.4">GND</text>
<text x="82.4" y="155.5">D4</text>
<text x="100.3" y="155.5">D5</text>
<text x="296.6" y="154.5">+5V_2</text>
<text x="72.9" y="159.6">GND</text>
<text x="81.2" y="158">RED</text>
<text x="100.3" y="158">RED</text>
<text x="86.9" y="163.4">GND</text>
<text x="94.5" y="163.4">GND</text>
<text x="133.9" y="162.2">GND</text>
<text x="309.9" y="164.7">J6</text>
<text x="309.9" y="167.2">Conn_01x05_Male_Header</text>
<text x="172" y="174.9">GND</text>
<text x="182.1" y="179.9">GND</text>
<text x="297.7" y="176.1">GND</text>
</g>
<g font-size="1.8" fill="#0000c2">
<text x="149.8" y="22.5">IMPRESORA</text>
<text x="293.2" y="21.7">SENSORES RS485</text>
<text x="78.9" y="48.6">I2C</text>
<text x="295.5" y="86.5">DISPLAY</text>
<text x="304.3" y="86.5">P10</text>
<text x="146.8" y="92.1">HMI</text>
<text x="306.6" y="154.8">SERIAL AUX</text>
</g>
<g font-size="1.8" fill="#a90000">
<text x="121.2" y="26.4">1</text>
<text x="121.2" y="31.5">3</text>
<text x="121.2" y="34">2</text>
<text x="44.2" y="37.5" transform="rotate(-90 44.2 37.5)">1</text>
<text x="112.8" y="41.3" transform="rotate(-90 112.8 41.3)">5</text>
<text x="115.3" y="41.3" transform="rotate(-90 115.3 41.3)">4</text>
<text x="279.1" y="40.1" transform="rotate(-90 279.1 40.1)">8</text>
<text x="39.9" y="42.9">2</text>
<text x="47.6" y="42.9">3</text>
<text x="143.3" y="42.6" transform="rotate(-90 143.3 42.6)">5</text>
<text x="272.3" y="42.9">3</text>
<text x="272.3" y="45.5">4</text>
<text x="74.9" y="51.8">1</text>
<text x="133.9" y="48">4</text>
<text x="133.9" y="53.1">3</text>
<text x="151.7" y="48">6</text>
<text x="151.7" y="53.1">1</text>
<text x="272.3" y="50.5">2</text>
<text x="272.3" y="53.1">1</text>
<text x="285" y="50.5">7</text>
<text x="285" y="53.1">6</text>
<text x="74.9" y="54.4">2</text>
<text x="74.9" y="56.9">3</text>
<text x="74.9" y="59.4">4</text>
<text x="279.1" y="57.9" transform="rotate(-90 279.1 57.9)">5</text>
<text x="44.2" y="64.2" transform="rotate(-90 44.2 64.2)">1</text>
<text x="143.3" y="60.4" transform="rotate(-90 143.3 60.4)">2</text>
<text x="313" y="60.7">1</text>
<text x="321.1" y="64.2" transform="rotate(-90 321.1 64.2)">3</text>
<text x="328.2" y="60.7">2</text>
<text x="350.4" y="64.5">1</text>
<text x="350.4" y="62">2</text>
<text x="39.9" y="69.6">2</text>
<text x="47.6" y="69.6">3</text>
<text x="350.4" y="69.6">1</text>
<text x="350.4" y="67.1">2</text>
<text x="117.4" y="101.3">1</text>
<text x="135.6" y="97.8" transform="rotate(-90 135.6 97.8)">16</text>
<text x="153" y="101.3">4</text>
<text x="272.3" y="107.7">3</text>
<text x="279.1" y="104.8" transform="rotate(-90 279.1 104.8)">8</text>
<text x="117.4" y="109">3</text>
<text x="153" y="109">5</text>
<text x="272.3" y="110.2">4</text>
<text x="153" y="114">2</text>
<text x="272.3" y="115.3">2</text>
<text x="272.3" y="117.9">1</text>
<text x="285" y="115.3">7</text>
<text x="285" y="117.9">6</text>
<text x="153" y="121.7">6</text>
<text x="279.1" y="122.6" transform="rotate(-90 279.1 122.6)">5</text>
<text x="325.7" y="125.5">1</text>
<text x="340.9" y="125.5">2</text>
<text x="116.8" y="126.7">11</text>
<text x="116.8" y="131.8">10</text>
<text x="152.4" y="126.7">14</text>
<text x="153" y="131.8">7</text>
<text x="333.8" y="129" transform="rotate(-90 333.8 129)">3</text>
<text x="361.9" y="130.6">2</text>
<text x="116.8" y="136.9">12</text>
<text x="152.4" y="136.9">13</text>
<text x="361.9" y="133.1">1</text>
<text x="361.9" y="135.6">2</text>
<text x="117.4" y="142">9</text>
<text x="153" y="142">8</text>
<text x="361.9" y="138.2">1</text>
<text x="177.7" y="148.3">1</text>
<text x="135.6" y="153.7" transform="rotate(-90 135.6 153.7)">15</text>
<text x="177.7" y="150.9">6</text>
<text x="177.7" y="153.4">2</text>
<text x="177.7" y="156">7</text>
<text x="177.7" y="158.5">3</text>
<text x="177.7" y="161">8</text>
<text x="304.7" y="159.8">1</text>
<text x="177.7" y="163.6">4</text>
<text x="177.7" y="166.1">9</text>
<text x="304.7" y="162.3">2</text>
<text x="304.7" y="164.8">3</text>
<text x="304.7" y="167.4">4</text>
<text x="177.7" y="168.7">5</text>
<text x="183.9" y="172.8" transform="rotate(-90 183.9 172.8)">0</text>
<text x="304.7" y="169.9">5</text>
</g>
<g font-size="1.8" fill="#0f0f0f">
<text x="127" y="33.9">D-</text>
<text x="127" y="31.4">D+</text>
</g>
<g font-size="1.4" fill="#840000">
<text x="174.4" y="27.5">USB_VBUS_S</text>
<text x="175.1" y="54.1">USB_D+</text>
<text x="175.1" y="71.9">USB_D-</text>
<text x="62.4" y="132.9">TX6_HMI</text>
<text x="62.9" y="138">RX6_HMI</text>
</g>
</svg>
